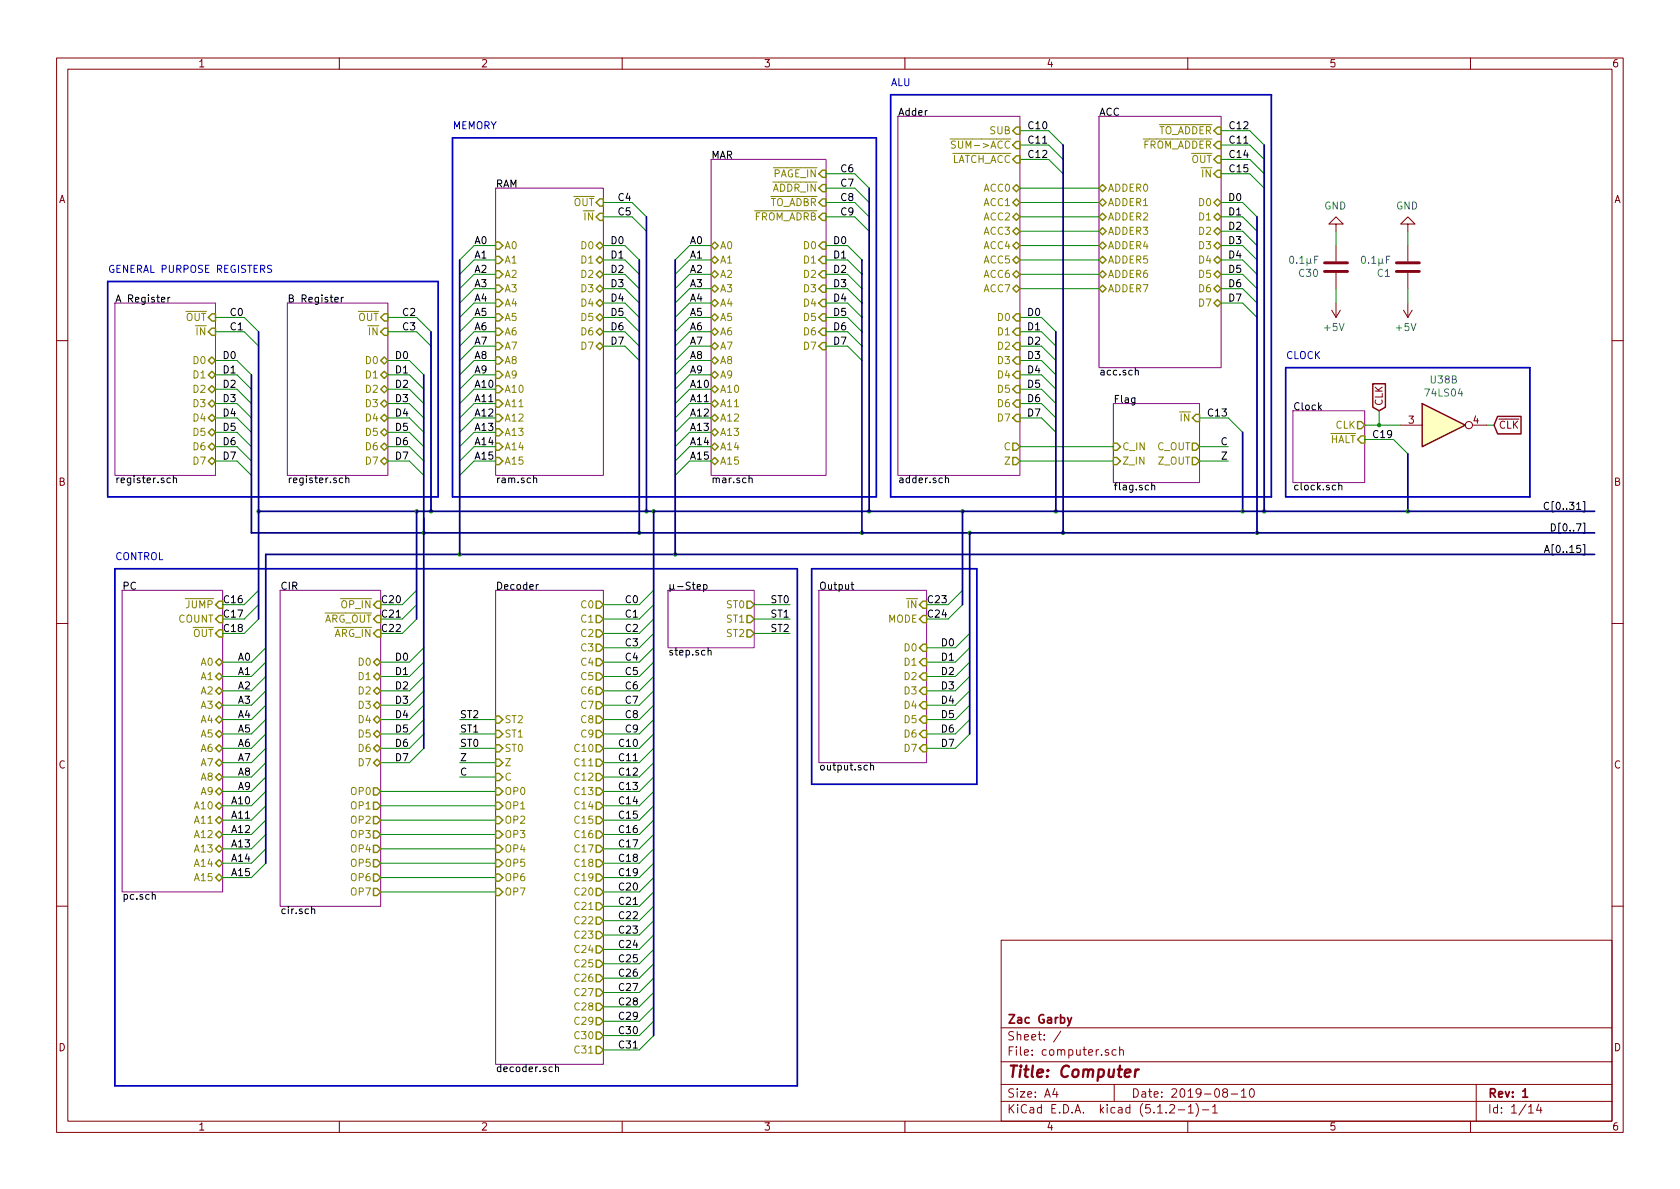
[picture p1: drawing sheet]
<svg xmlns="http://www.w3.org/2000/svg" width="297mm" height="210mm" viewBox="0 0 297 210" stroke-linecap="round" stroke-linejoin="round" font-family="sans-serif">
<g fill="none" stroke="#840000" stroke-width=".18">
<path d="M10 10.3h277v189.9h-277zM12 12.2h273v186.1h-273zM60 10.3v1.9M110 10.3v1.9M160 10.3v1.9M210 10.3v1.9M260 10.3v1.9M236.2 39.6h1.3l-1.3-1.3-1.3 1.3h1.3v1.3M248.9 39.6h1.3l-1.3-1.3-1.3 1.3h1.3v1.3M235.5 54.9l.7 1.2M236.2 43.4v2.8M236.2 48.3v2.7"/>
<path d="M236.2 53.6v2.5M237 54.9l-.8 1.2M248.2 54.9l.7 1.2M248.9 43.4v2.8M248.9 48.3v2.7M248.9 53.6v2.5M249.7 54.9l-.8 1.2M10 60.2h2M247.6 75.2h3.9M260.3 75.2h2.6M285 60.2h2M10 110.3h2"/>
<path d="M285 110.3h2M10 160.2h2M177 166.3h108v32h-108zM285 160.2h2M60 198.3v1.9M110 198.3v1.9M160 198.3v1.9M177 194.8h108M177 191.8h108M177 187.8h108M177 181.8h108M186.5 192.5l-.4 1h1"/>
<path d="M186.8 193v1M187.6 182.3l-1.3 2M196 185.7a.37 .37 0 0 0-.6 .1l.1 .2 .5 .2 .1 .1-.3 .3-.4-.1M197 191.8v3M197.3 185.7l-.4-.1-.3 .3 .1 .6 .2 .1 .4-.1M198 185.7a.37 .37 0 0 1 .6 .1v.8M198 185.1v1.5M206.8 195.5l.2-.2h.4l.2 .2 .1 .3-.1 .2-.8 .8h.9M208.3 196.3h1.2M210 198.3v1.9M210.1 195.8l.4-.5v1.5M210.1 196.8h.9"/>
<path d="M211.5 195.1a1.71 1.71 0 0 1 0 2.3M212.6 196.3h1.1M214.4 195.8l.4-.5v1.5M214.4 196.8h.8M216.5 193.2l-.3-.3 .1-.2a.48 .48 0 0 1 .6-.1l.1 .2-.1 .3-.6 .1a.48 .48 0 0 0 0 .7l.2 .1 .5-.1v-.4l-.2-.3M217.7 193.5h1.1M219.5 193l.4-.5v1.5M219.5 194h.8M221.1 192.6l.2-.1a.8 .8 0 0 1 .5 .8 .8 .8 0 0 1-.5 .7 1 1 0 0 1-.2-1.4zM260 198.3v1.9M261 191.8v6.5M270.3 195.8l.4-.5v1.5"/>
<path d="M270.3 196.8h.8M272.1 195.2l-.4 1.1h.9M272.4 195.8v1"/>
<circle cx="259.7" cy="75.2" r=".63"/>
</g>
<path d="M188.7 179.9l.4 1M189.5 179.9l-.5 1.4-.3 .1M269.2 193l.5-.5v1.5M269.2 194h.9" fill="none" stroke="#840000" stroke-width=".3"/>
<path d="M200.8 189.1l-.2 1.3M201.4 189.1a.55 .55 0 0 0-.7 .4" fill="none" stroke="#840000" stroke-width=".41"/>
<g fill="none" stroke="#840084" stroke-width=".18">
<path d="M87.6 33.3h19.1v50.8h-19.1zM125.7 28.2h20.3v55.9h-20.3zM158.7 20.6h21.6v63.5h-21.6zM194.3 20.6h21.6v44.4h-21.6zM20.3 53.6h17.8v30.5h-17.8zM50.8 53.6h17.8v30.5h-17.8zM196.8 71.4h15.3v13.9h-15.3zM228.6 72.6h12.7v12.7h-12.7zM21.6 104.4h17.8v53.3h-17.8zM49.5 104.4h17.8v55.9h-17.8zM87.6 104.4h19.1v83.8h-19.1zM118.1 104.4h15.2v10.1h-15.2z"/>
<path d="M144.8 104.4h19v30.5h-19z"/>
</g>
<g fill="none" stroke="#000" stroke-width=".18">
<path d="M29.7 52.6v.8M30 52.6l-.3 .2M59.2 53l.6-.1v-.3h-.4l-.2 .2 .1 .6h.5M60.4 52.6v.8M60.7 52.6l-.3 .2M200.7 65.6l.2-.1h.3l.1 .8M30.1 84.6l-.3-.1-.3 .3 .1 .5h.5M30.7 84.7l.1-.2 .3 .1 .1 .8M30.7 84.1v1.3M60.6 84.6l-.4-.1-.2 .3 .1 .5h.5M61.1 84.7l.2-.2 .3 .1 .1 .8M61.1 84.1v1.3"/>
<path d="M94.3 84.7l.2-.2 .3 .1 .1 .8M132.4 84.7l.2-.2 .3 .1 .1 .8M167.2 84.7l.1-.2 .3 .1 .1 .8M167.2 84.1v1.3M203.6 85.9l.2-.1h.3l.1 .8M203.6 85.4v1.2M236.7 85.9l.2-.1h.3l.1 .8M236.7 85.4v1.2M273.1 97.7l.4-1.3 .4 1.3M273.2 97.4h.6M273.8 88.9a.6 .6 0 0 0-.8 .5 .6 .6 0 0 0 .6 .7l.2-.1M274.3 92.6a.64 .64 0 0 1 .7 .7 .64 .64 0 0 1-.7 .6z"/>
<path d="M95.2 103.4l-.4 .2M124.4 103.4h.4l.2 .2-.1 .6h-.5M124.4 103.4v1.2M125.2 115.1l.2-.1 .3 .1v.7M150.5 103.4h.5M150.6 102.9v1.1l.4 .2M153.9 135.5l.2-.2 .3 .1 .1 .8M153.9 134.9v1.3M26.9 158.3l.2-.1h.3l.1 .8M55.1 160.9l.2-.2 .3 .1 .1 .8M98.2 188.8l.2-.1h.3l.1 .8M98.2 188.2v1.3"/>
</g>
<g fill="none" stroke="#848400" stroke-width=".25">
<path d="M106 35.2h.7v1.2h-.7l-.6-.6zM106 37.7h.7v1.3h-.7l-.6-.7zM145.4 30.1h.6v1.3h-.6l-.6-.7zM145.4 32.6h.6v1.3h-.6l-.6-.6zM145.4 37.7h.6v1.3h-.6l-.6-.7zM145.4 35.2h.6v1.2h-.6l-.6-.6zM179.1 33.3l.6-.7 .6 .7-.6 .6zM179.1 35.8l.6-.6 .6 .6-.6 .6zM179.1 38.3l.6-.6 .6 .6-.6 .7zM179.7 22.5h.6v1.2h-.6l-.6-.6zM179.7 25h.6v1.3h-.6l-.6-.7zM179.7 27.6h.6v1.2h-.6l-.6-.6z"/>
<path d="M194.3 33.3l.6-.7 .7 .7-.7 .6zM194.3 35.8l.6-.6 .7 .6-.7 .6zM194.3 38.3l.6-.6 .7 .6-.7 .7zM214.6 35.8l.7-.6 .6 .6-.6 .6zM214.6 38.3l.7-.6 .6 .6-.6 .7zM215.3 22.5h.6v1.2h-.6l-.7-.6zM215.3 27.6h.6v1.2h-.6l-.7-.6zM215.3 30.1h.6v1.3h-.6l-.7-.7zM215.3 25h.6v1.3h-.6l-.7-.7zM37.5 55.5h.6v1.3h-.6l-.7-.7zM37.5 58h.6v1.3h-.6l-.7-.6zM67.3 56.1l.6-.6h.7v1.3h-.7z"/>
<path d="M67.3 58.7l.6-.7h.7v1.3h-.7zM87.6 42.8h.7l.6 .6-.6 .7h-.7zM87.6 45.3h.7l.6 .7-.6 .6h-.7zM87.6 47.9h.7l.6 .6-.6 .6h-.7zM87.6 50.4h.7l.6 .6-.6 .7h-.7zM87.6 53h.7l.6 .6-.6 .6h-.7zM87.6 55.5h.7l.6 .6-.6 .7h-.7zM87.6 58h.7l.6 .7-.6 .6h-.7zM105.4 46l.6-.7 .7 .7-.7 .6zM105.4 48.5l.6-.6 .7 .6-.7 .6zM105.4 51l.6-.6 .7 .6-.7 .7zM105.4 53.6l.6-.6 .7 .6-.7 .6z"/>
<path d="M105.4 56.1l.6-.6 .7 .6-.7 .7zM105.4 58.7l.6-.7 .7 .7-.7 .6zM106 42.8l.7 .6-.7 .7-.6-.7zM125.7 43.4l.7-.6 .6 .6-.6 .7zM125.7 46l.7-.7 .6 .7-.6 .6zM125.7 48.5l.7-.6 .6 .6-.6 .6zM125.7 51l.7-.6 .6 .6-.6 .7zM125.7 53.6l.7-.6 .6 .6-.6 .6zM125.7 56.1l.7-.6 .6 .6-.6 .7zM125.7 58.7l.7-.7 .6 .7-.6 .6zM145.4 42.8h.6v1.3h-.6l-.6-.7zM145.4 45.3h.6v1.3h-.6l-.6-.6z"/>
<path d="M145.4 47.9h.6v1.2h-.6l-.6-.6zM145.4 50.4h.6v1.3h-.6l-.6-.7zM145.4 53h.6v1.2h-.6l-.6-.6zM145.4 55.5h.6v1.3h-.6l-.6-.7zM145.4 58h.6v1.3h-.6l-.6-.6zM179.1 40.9l.6-.6 .6 .6-.6 .6zM179.1 46l.6-.7 .6 .7-.6 .6zM179.1 48.5l.6-.6 .6 .6-.6 .6zM179.1 51l.6-.6 .6 .6-.6 .7zM179.7 42.8l.6 .6-.6 .7-.6-.7zM179.7 55.5h.6v1.3h-.6l-.6-.7zM179.7 58h.6v1.3h-.6l-.6-.6z"/>
<path d="M194.3 40.9l.6-.6 .7 .6-.7 .6zM194.3 46l.6-.7 .7 .7-.7 .6zM194.3 48.5l.6-.6 .7 .6-.7 .6zM194.3 51l.6-.6 .7 .6-.7 .7zM194.9 42.8l.7 .6-.7 .7-.6-.7zM214.6 40.9l.7-.6 .6 .6-.6 .6zM214.6 46l.7-.7 .6 .7-.6 .6zM214.6 48.5l.7-.6 .6 .6-.6 .6zM214.6 51l.7-.6 .6 .6-.6 .7zM214.6 53.6l.7-.6 .6 .6-.6 .6zM215.3 42.8l.6 .6-.6 .7-.7-.7zM36.8 66.3l.7-.6 .6 .6-.6 .6z"/>
<path d="M36.8 68.8l.7-.6 .6 .6-.6 .7zM36.8 71.4l.7-.7 .6 .7-.6 .6zM36.8 73.9l.7-.6 .6 .6-.6 .6zM36.8 76.4l.7-.6 .6 .6-.6 .7zM36.8 79l.7-.6 .6 .6-.6 .6zM37.5 63.1l.6 .6-.6 .7-.7-.7zM67.3 66.3l.6-.6 .7 .6-.7 .6zM67.3 68.8l.6-.6 .7 .6-.7 .7zM67.3 71.4l.6-.7 .7 .7-.7 .6zM67.3 73.9l.6-.6 .7 .6-.7 .6zM67.3 76.4l.6-.6 .7 .6-.7 .7zM67.3 79l.6-.6 .7 .6-.7 .6z"/>
<path d="M67.9 63.1l.7 .6-.7 .7-.6-.7zM87.6 60.6h.7l.6 .6-.6 .6h-.7zM87.6 63.1h.7l.6 .6-.6 .7h-.7zM87.6 65.7h.7l.6 .6-.6 .6h-.7zM87.6 68.2h.7l.6 .6-.6 .7h-.7zM87.6 70.7h.7l.6 .7-.6 .6h-.7zM87.6 73.3h.7l.6 .6-.6 .6h-.7zM87.6 75.8h.7l.6 .6-.6 .7h-.7zM87.6 78.4h.7l.6 .6-.6 .6h-.7zM105.4 61.2l.6-.6 .7 .6-.7 .6zM125.7 61.2l.7-.6 .6 .6-.6 .6zM125.7 66.3l.7-.6 .6 .6-.6 .6z"/>
<path d="M125.7 68.8l.7-.6 .6 .6-.6 .7zM125.7 71.4l.7-.7 .6 .7-.6 .6zM125.7 73.9l.7-.6 .6 .6-.6 .6zM125.7 76.4l.7-.6 .6 .6-.6 .7zM125.7 79l.7-.6 .6 .6-.6 .6zM126.4 63.1l.6 .6-.6 .7-.7-.7zM145.4 60.6h.6v1.2h-.6l-.6-.6zM179.1 78.4h.6l.6 .6-.6 .6h-.6zM179.7 60.6h.6v1.2h-.6l-.6-.6zM179.7 63.1h.6v1.3h-.6l-.6-.7zM179.7 65.7h.6v1.2h-.6l-.6-.6zM179.7 68.2h.6v1.3h-.6l-.6-.7z"/>
<path d="M179.7 70.7h.6v1.3h-.6l-.6-.6zM179.7 73.3h.6v1.2h-.6l-.6-.6zM196.8 78.4h.7l.6 .6-.6 .6h-.7zM210.8 78.4h.7l.6 .6-.6 .6h-.7zM211.5 73.3h.6v1.2h-.6l-.7-.6zM240 74.5h.7l.6 .7-.6 .6h-.7zM240.7 77.1h.6v1.3h-.6l-.7-.7zM36.8 81.5l.7-.6 .6 .6-.6 .7zM67.3 81.5l.6-.6 .7 .6-.7 .7zM87.6 80.9h.7l.6 .6-.6 .7h-.7zM125.7 81.5l.7-.6 .6 .6-.6 .7zM179.1 80.9h.6l.6 .6-.6 .7h-.6z"/>
<path d="M196.8 80.9h.7l.6 .6-.6 .7h-.7zM210.8 80.9h.7l.6 .6-.6 .7h-.7zM38.1 117.1l.6-.6 .7 .6-.7 .6zM38.1 119.6l.6-.6 .7 .6-.7 .7zM38.7 106.3h.7v1.3h-.7l-.6-.7zM38.7 108.8h.7v1.3h-.7l-.6-.6zM38.7 111.4h.7v1.2h-.7l-.6-.6zM66 117.1l.7-.6 .6 .6-.6 .6zM66 119.6l.7-.6 .6 .6-.6 .7zM66.7 106.3h.6v1.3h-.6l-.7-.7zM66.7 108.8h.6v1.3h-.6l-.7-.6zM66.7 111.4h.6v1.2h-.6l-.7-.6z"/>
<path d="M105.4 106.3h.6l.7 .6-.7 .7h-.6zM105.4 108.8h.6l.7 .7-.7 .6h-.6zM105.4 111.4h.6l.7 .6-.7 .6h-.6zM105.4 113.9h.6l.7 .6-.7 .7h-.6zM105.4 116.5h.6l.7 .6-.7 .6h-.6zM105.4 119h.6l.7 .6-.7 .7h-.6zM132.1 106.3h.6l.6 .6-.6 .7h-.6zM132.1 108.8h.6l.6 .7-.6 .6h-.6zM132.1 111.4h.6l.6 .6-.6 .6h-.6zM163.2 106.3h.6v1.3h-.6l-.6-.7zM163.2 108.8h.6v1.3h-.6l-.6-.6zM163.2 113.9h.6v1.3h-.6l-.6-.7z"/>
<path d="M163.2 116.5h.6v1.2h-.6l-.6-.6zM163.2 119h.6v1.3h-.6l-.6-.7zM38.1 122.2l.6-.7 .7 .7-.7 .6zM38.1 124.7l.6-.6 .7 .6-.7 .6zM38.1 127.2l.6-.6 .7 .6-.7 .7zM38.1 129.8l.6-.6 .7 .6-.7 .6zM38.1 134.9l.6-.7 .7 .7-.7 .6zM38.1 137.4l.6-.6 .7 .6-.7 .6zM38.1 139.9l.6-.6 .7 .6-.7 .7zM38.7 131.7l.7 .6-.7 .7-.6-.7zM66 124.7l.7-.6 .6 .6-.6 .6zM66 127.2l.7-.6 .6 .6-.6 .7z"/>
<path d="M66 129.8l.7-.6 .6 .6-.6 .6zM66 134.9l.7-.7 .6 .7-.6 .6zM66 139.3h.7l.6 .6-.6 .7h-.7zM66.7 121.5l.6 .7-.6 .6-.7-.6zM66.7 131.7l.6 .6-.6 .7-.7-.7zM87.6 139.3h.7l.6 .6-.6 .7h-.7zM87.6 136.8h.7l.6 .6-.6 .6h-.7zM87.6 134.2h.7l.6 .7-.6 .6h-.7zM87.6 131.7h.7l.6 .6-.6 .7h-.7zM87.6 129.2h.7l.6 .6-.6 .6h-.7zM87.6 126.6h.7l.6 .6-.6 .7h-.7zM105.4 121.5h.6l.7 .7-.7 .6h-.6z"/>
<path d="M105.4 124.1h.6l.7 .6-.7 .6h-.6zM105.4 126.6h.6l.7 .6-.7 .7h-.6zM105.4 129.2h.6l.7 .6-.7 .6h-.6zM105.4 131.7h.6l.7 .6-.7 .7h-.6zM105.4 134.2h.6l.7 .7-.7 .6h-.6zM105.4 136.8h.6l.7 .6-.7 .6h-.6zM105.4 139.3h.6l.7 .6-.7 .7h-.6zM163.2 121.5h.6v1.3h-.6l-.6-.6zM163.2 124.1h.6v1.2h-.6l-.6-.6zM163.2 126.6h.6v1.3h-.6l-.6-.7zM163.2 129.2h.6v1.2h-.6l-.6-.6zM163.2 131.7h.6v1.3h-.6l-.6-.7z"/>
<path d="M38.1 145l.6-.6 .7 .6-.7 .7zM38.1 147.6l.6-.7 .7 .7-.7 .6zM38.1 152.6l.6-.6 .7 .6-.7 .7zM38.1 155.2l.6-.6 .7 .6-.7 .6zM38.7 141.9l.7 .6-.7 .6-.6-.6zM38.7 149.5l.7 .6-.7 .6-.6-.6zM66 141.9h.7l.6 .6-.6 .6h-.7zM66 144.4h.7l.6 .6-.6 .7h-.7zM66 146.9h.7l.6 .7-.6 .6h-.7zM66 149.5h.7l.6 .6-.6 .6h-.7zM66 152h.7l.6 .6-.6 .7h-.7zM66 154.6h.7l.6 .6-.6 .6h-.7z"/>
<path d="M66 157.1h.7l.6 .6-.6 .7h-.7zM87.6 141.9h.7l.6 .6-.6 .6h-.7zM87.6 144.4h.7l.6 .6-.6 .7h-.7zM87.6 146.9h.7l.6 .7-.6 .6h-.7zM87.6 149.5h.7l.6 .6-.6 .6h-.7zM87.6 152h.7l.6 .6-.6 .7h-.7zM87.6 154.6h.7l.6 .6-.6 .6h-.7zM87.6 157.1h.7l.6 .6-.6 .7h-.7zM105.4 141.9h.6l.7 .6-.7 .6h-.6zM105.4 144.4h.6l.7 .6-.7 .7h-.6zM105.4 146.9h.6l.7 .7-.7 .6h-.6zM105.4 149.5h.6l.7 .6-.7 .6h-.6z"/>
<path d="M105.4 152h.6l.7 .6-.7 .7h-.6zM105.4 154.6h.6l.7 .6-.7 .6h-.6zM105.4 157.1h.6l.7 .6-.7 .7h-.6zM105.4 159.6h.6l.7 .7-.7 .6h-.6zM105.4 162.2h.6l.7 .6-.7 .6h-.6zM105.4 164.7h.6l.7 .6-.7 .7h-.6zM105.4 167.3h.6l.7 .6-.7 .6h-.6zM105.4 169.8h.6l.7 .6-.7 .7h-.6zM105.4 172.3h.6l.7 .7-.7 .6h-.6zM105.4 174.9h.6l.7 .6-.7 .6h-.6zM105.4 177.4h.6l.7 .6-.7 .7h-.6zM105.4 180h.6l.7 .6-.7 .6h-.6z"/>
<path d="M105.4 182.5h.6l.7 .6-.7 .7h-.6zM105.4 185h.6l.7 .7-.7 .6h-.6z"/>
</g>
<g fill="none" stroke="#008400" stroke-width=".18">
<path d="M106.7 35.8h5.1l2.5 2.5M106.7 38.3h5.1l2.5 2.6M146 35.8h5.1l2.6 2.5M146 38.3h5.1l2.6 2.6M146 30.7h5.1l2.6 2.6M146 33.3h5.1l2.6 2.5M180.3 35.8h14M180.3 38.3h14M180.3 33.3h14M180.3 23.1h5.1l2.6 2.5M180.3 25.6h5.1l2.6 2.6M180.3 28.2h5.1l2.6 2.5"/>
<path d="M215.9 35.8h3.8l2.5 2.5M215.9 38.3h3.8l2.5 2.6M215.9 30.7h5.1l2.5 2.6M215.9 23.1h5.1l2.5 2.5M215.9 25.6h5.1l2.5 2.6M215.9 28.2h5.1l2.5 2.5M38.1 56.1h5.1l2.5 2.6M38.1 58.7h5.1l2.5 2.5M68.6 56.1h5.1l2.5 2.6M68.6 58.7h5.1l2.5 2.5M87.6 56.1h-3.8l-2.5 2.6M87.6 58.7h-3.8l-2.5 2.5"/>
<path d="M87.6 43.4h-3.8l-2.5 2.6M87.6 46h-3.8l-2.5 2.5M87.6 48.5h-3.8l-2.5 2.5M87.6 51h-3.8l-2.5 2.6M87.6 53.6h-3.8l-2.5 2.5M106.7 56.1h3.8l2.5 2.6M106.7 58.7h3.8l2.5 2.5M106.7 43.4h3.8l2.5 2.6M106.7 46h3.8l2.5 2.5M106.7 48.5h3.8l2.5 2.5M106.7 51h3.8l2.5 2.6M106.7 53.6h3.8l2.5 2.5"/>
<path d="M125.7 56.1h-3.8l-2.5 2.6M125.7 58.7h-3.8l-2.5 2.5M125.7 43.4h-3.8l-2.5 2.6M125.7 46h-3.8l-2.5 2.5M125.7 48.5h-3.8l-2.5 2.5M125.7 51h-3.8l-2.5 2.6M125.7 53.6h-3.8l-2.5 2.5M146 56.1h3.9l2.5 2.6M146 58.7h3.9l2.5 2.5M146 43.4h3.9l2.5 2.6M146 46h3.9l2.5 2.5M146 48.5h3.9l2.5 2.5"/>
<path d="M146 51h3.9l2.5 2.6M146 53.6h3.9l2.5 2.5M180.3 56.1h3.8l2.6 2.6M180.3 58.7h3.8l2.6 2.5M180.3 43.4h14M180.3 46h14M180.3 48.5h14M180.3 51h14M180.3 40.9h14M215.9 43.4h3.8l2.5 2.6M215.9 46h3.8l2.5 2.5M215.9 48.5h3.8l2.5 2.5"/>
<path d="M215.9 51h3.8l2.5 2.6M215.9 53.6h3.8l2.5 2.5M215.9 40.9h3.8l2.5 2.5M236.2 40.9v2.5M236.2 51v2.6M248.9 40.9v2.5M248.9 51v2.6M38.1 63.7h3.8l2.5 2.6M38.1 66.3h3.8l2.5 2.5M38.1 68.8h3.8l2.5 2.6M38.1 71.4h3.8l2.5 2.5M38.1 73.9h3.8l2.5 2.5"/>
<path d="M38.1 76.4h3.8l2.5 2.6M38.1 79h3.8l2.5 2.5M68.6 63.7h3.8l2.5 2.6M68.6 66.3h3.8l2.5 2.5M68.6 68.8h3.8l2.5 2.6M68.6 71.4h3.8l2.5 2.5M68.6 73.9h3.8l2.5 2.5M68.6 76.4h3.8l2.5 2.6M68.6 79h3.8l2.5 2.5M87.6 63.7h-3.8l-2.5 2.6M87.6 66.3h-3.8l-2.5 2.5M87.6 68.8h-3.8l-2.5 2.6"/>
<path d="M87.6 71.4h-3.8l-2.5 2.5M87.6 73.9h-3.8l-2.5 2.5M87.6 76.4h-3.8l-2.5 2.6M87.6 79h-3.8l-2.5 2.5M87.6 61.2h-3.8l-2.5 2.5M106.7 61.2h3.8l2.5 2.5M125.7 63.7h-3.8l-2.5 2.6M125.7 66.3h-3.8l-2.5 2.5M125.7 68.8h-3.8l-2.5 2.6M125.7 71.4h-3.8l-2.5 2.5M125.7 73.9h-3.8l-2.5 2.5M125.7 76.4h-3.8l-2.5 2.6"/>
<path d="M125.7 79h-3.8l-2.5 2.5M125.7 61.2h-3.8l-2.5 2.5M146 61.2h3.9l2.5 2.5M180.3 63.7h3.8l2.6 2.6M180.3 66.3h3.8l2.6 2.5M180.3 68.8h3.8l2.6 2.6M180.3 71.4h3.8l2.6 2.5M180.3 73.9h3.8l2.6 2.5M180.3 79h16.5M180.3 61.2h3.8l2.6 2.5M212.1 73.9h5.1l2.5 2.5M212.1 79h5.1"/>
<path d="M241.3 75.2h6.3M241.3 77.7h5.1l2.5 2.6M243.8 72.6v2.6M262.9 75.2h1.3M38.1 81.5h3.8l2.5 2.6M68.6 81.5h3.8l2.5 2.6M87.6 81.5h-3.8l-2.5 2.6M125.7 81.5h-3.8l-2.5 2.6M180.3 81.5h16.5M212.1 81.5h5.1M45.7 104.4l-2.5 2.5h-3.8M45.7 106.9l-2.5 2.6h-3.8"/>
<path d="M45.7 109.5l-2.5 2.5h-3.8M47 117.1l-2.6 2.5h-5M47 119.6l-2.6 2.6h-5M47 114.5l-2.6 2.6h-5M73.7 104.4l-2.6 2.5h-3.8M73.7 106.9l-2.6 2.6h-3.8M73.7 109.5l-2.6 2.5h-3.8M74.9 114.5l-2.5 2.6h-5.1M74.9 119.6l-2.5 2.6h-5.1M74.9 117.1l-2.5 2.5h-5.1M115.6 114.5l-2.6 2.6h-6.3M115.6 117.1l-2.6 2.5h-6.3"/>
<path d="M115.6 119.6l-2.6 2.6h-6.3M115.6 109.5l-2.6 2.5h-6.3M115.6 106.9l-2.6 2.6h-6.3M115.6 104.4l-2.6 2.5h-6.3M115.6 112l-2.6 2.5h-6.3M133.3 112h6.4M133.3 109.5h6.4M133.3 106.9h6.4M170.2 106.9l-2.6 2.6h-3.8M170.2 104.4l-2.6 2.5h-3.8M171.4 114.5l-2.5 2.6h-5.1M171.4 117.1l-2.5 2.5h-5.1"/>
<path d="M171.4 119.6l-2.5 2.6h-5.1M171.4 112l-2.5 2.5h-5.1M47 122.2l-2.6 2.5h-5M47 124.7l-2.6 2.5h-5M47 127.2l-2.6 2.6h-5M47 129.8l-2.6 2.5h-5M47 132.3l-2.6 2.6h-5M47 134.9l-2.6 2.5h-5M47 137.4l-2.6 2.5h-5M47 139.9l-2.6 2.6h-5M67.3 139.9h20.3M74.9 122.2l-2.5 2.5h-5.1"/>
<path d="M74.9 124.7l-2.5 2.5h-5.1M74.9 127.2l-2.5 2.6h-5.1M74.9 129.8l-2.5 2.5h-5.1M74.9 132.3l-2.5 2.6h-5.1M81.3 127.2h6.3M81.3 129.8h6.3M81.3 132.3h6.3M81.3 134.9h6.3M81.3 137.4h6.3M115.6 122.2l-2.6 2.5h-6.3M115.6 124.7l-2.6 2.5h-6.3M115.6 127.2l-2.6 2.6h-6.3"/>
<path d="M115.6 129.8l-2.6 2.5h-6.3M115.6 132.3l-2.6 2.6h-6.3M115.6 134.9l-2.6 2.5h-6.3M115.6 137.4l-2.6 2.5h-6.3M115.6 139.9l-2.6 2.6h-6.3M171.4 122.2l-2.5 2.5h-5.1M171.4 124.7l-2.5 2.5h-5.1M171.4 127.2l-2.5 2.6h-5.1M171.4 129.8l-2.5 2.5h-5.1M47 142.5l-2.6 2.5h-5M47 145l-2.6 2.6h-5M47 147.6l-2.6 2.5h-5"/>
<path d="M47 150.1l-2.6 2.5h-5M47 152.6l-2.6 2.6h-5M67.3 142.5h20.3M67.3 145h20.3M67.3 147.6h20.3M67.3 150.1h20.3M67.3 152.6h20.3M67.3 155.2h20.3M67.3 157.7h20.3M115.6 142.5l-2.6 2.5h-6.3M115.6 145l-2.6 2.6h-6.3M115.6 147.6l-2.6 2.5h-6.3"/>
<path d="M115.6 150.1l-2.6 2.5h-6.3M115.6 152.6l-2.6 2.6h-6.3M115.6 155.2l-2.6 2.5h-6.3M115.6 157.7l-2.6 2.6h-6.3M115.6 160.3l-2.6 2.5h-6.3M115.6 162.8l-2.6 2.5h-6.3M115.6 165.3l-2.6 2.6h-6.3M115.6 167.9l-2.6 2.5h-6.3M115.6 170.4l-2.6 2.6h-6.3M115.6 173l-2.6 2.5h-6.3M115.6 175.5l-2.6 2.5h-6.3M115.6 178l-2.6 2.6h-6.3"/>
<path d="M115.6 180.6l-2.6 2.5h-6.3M115.6 183.1l-2.6 2.6h-6.3"/>
</g>
<g fill="none" stroke="#000084" stroke-width=".3">
<path d="M114.3 38.3v52.1M153.7 33.3v57.1M188 25.6v68.6M222.2 38.3v55.9M223.5 25.6v64.8M45.7 58.7v50.8M76.2 58.7v31.7M81.3 46v52M113 46v48.2M119.4 46v52M152.4 46v48.2M186.7 58.7v31.7"/>
<path d="M44.4 66.3v27.9h237.5M74.9 66.3v66M219.7 76.4v14M45.7 90.4h236.2M73.7 90.4v19.1M115.6 90.4v92.7M170.2 90.4v16.5M171.4 94.2v35.6M248.9 80.3v10.1M281.9 98h-234.9v54.6"/>
</g>
<g fill="#008400" stroke="#008400" stroke-width=".25">
<circle cx="113" cy="94.2" r=".25"/>
<circle cx="114.3" cy="90.4" r=".25"/>
<circle cx="76.2" cy="90.4" r=".25"/>
<circle cx="74.9" cy="94.2" r=".25"/>
<circle cx="119.4" cy="98" r=".25"/>
<circle cx="152.4" cy="94.2" r=".25"/>
<circle cx="153.7" cy="90.4" r=".25"/>
<circle cx="81.3" cy="98" r=".25"/>
<circle cx="45.7" cy="90.4" r=".25"/>
<circle cx="186.7" cy="90.4" r=".25"/>
<circle cx="188" cy="94.2" r=".25"/>
<circle cx="222.2" cy="94.2" r=".25"/>
<circle cx="223.5" cy="90.4" r=".25"/>
<circle cx="219.7" cy="90.4" r=".25"/>
<circle cx="73.7" cy="90.4" r=".25"/>
<circle cx="115.6" cy="90.4" r=".25"/>
<circle cx="243.8" cy="75.2" r=".25"/>
<circle cx="248.9" cy="90.4" r=".25"/>
<circle cx="170.2" cy="90.4" r=".25"/>
<circle cx="171.4" cy="94.2" r=".25"/>
</g>
<path d="M157.5 16.8h67.3v71.1h-67.3zM80 24.4h74.9v63.5h-74.9zM19 49.8h58.5v38.1h-58.5zM227.3 65h43.2v22.9h-43.2zM20.3 100.6h120.7v91.4h-120.7zM143.5 100.6h29.2v38.1h-29.2z" fill="none" stroke="#0000c2" stroke-width=".3"/>
<path d="M48 47l-.5-.1-.2 .1v.4l.6 .2 .1 .3-.2 .3-.5-.1" fill="none" stroke="#0000c2" stroke-width=".18"/>
<path d="M168 24.6h1.2M168.9 25l-.4-.1-.2 .2-.1 .2 .1 .2 .5 .2 .1 .3-.2 .2h-.5" fill="none" stroke="#848400" stroke-width=".18"/>
<path d="M234.2 46.5h4.1M234.2 48h4.1M246.9 46.5h4.1M246.9 48h4.1" fill="none" stroke="#840000" stroke-width=".51"/>
<path d="M242.7 67.9h2.3v4.1l-1.2 .6-1.1-.6zM251.5 71.4l7.6 3.8-7.6 3.8zM264.8 73.6h4.1v3.1h-4.1l-.6-1.5z" fill="none" stroke="#840000" stroke-width=".25"/>
<path d="M251.5 71.4l7.6 3.8-7.6 3.8z" fill="#ffffc2" stroke="#ffffc2" stroke-width=".18"/>
<text font-size="2.8" fill="#840000" x="178" y="190.5">Title: Computer</text>
<g font-size="2.1" fill="#840000">
<text x="178" y="184">Sheet: /</text>
<text x="178" y="181">Zac Garby</text>
<text x="178" y="186.7">File: computer.sch</text>
<text x="178" y="196.9">KiCad E.D.A. kicad (5.1.2-1)-1</text>
<text x="178" y="194.1">Size: A4</text>
<text x="200" y="194.1">Date: 2019-08-10</text>
<text x="263" y="194.1">Rev: 1</text>
<text x="263" y="196.9">Id: 1/14</text>
</g>
<g font-size="1.8" fill="#840000">
<text x="35" y="11.9">1</text>
<text x="85" y="11.9">2</text>
<text x="135" y="11.9">3</text>
<text x="185" y="11.9">4</text>
<text x="235" y="11.9">5</text>
<text x="285" y="11.9">6</text>
<text x="10.4" y="35.9">A</text>
<text x="285.4" y="35.9">A</text>
<text x="244.5" y="71.9" transform="rotate(-90 244.5 71.9)">CLK</text>
<text x="249.1" y="74.9">3</text>
<text x="260.5" y="74.9">4</text>
<text x="264.9" y="75.8">CLK</text>
<text x="10.4" y="85.9">B</text>
<text x="285.4" y="85.9">B</text>
<text x="10.4" y="135.9">C</text>
<text x="285.4" y="135.9">C</text>
<text x="10.4" y="185.9">D</text>
<text x="285.4" y="185.9">D</text>
<text x="35" y="199.9">1</text>
<text x="85" y="199.9">2</text>
<text x="135" y="199.9">3</text>
<text x="185" y="199.9">4</text>
<text x="235" y="199.9">5</text>
<text x="285" y="199.9">6</text>
</g>
<g font-size="1.8" fill="#0000c2">
<text x="157.5" y="15.2">ALU</text>
<text x="80" y="22.9">MEMORY</text>
<text x="19" y="48.3">GENERAL PURPOSE REGISTERS</text>
<text x="227.3" y="63.5">CLOCK</text>
<text x="20.3" y="99.1">CONTROL</text>
</g>
<g font-size="1.8">
<text x="158.7" y="20.5">Adder</text>
<text x="182.2" y="22.9">C10</text>
<text x="194.3" y="20.5">ACC</text>
<text x="217.7" y="22.9">C12</text>
<text x="125.7" y="28.1">MAR</text>
<text x="182.2" y="25.4">C11</text>
<text x="182.2" y="27.9">C12</text>
<text x="217.7" y="27.9">C14</text>
<text x="217.7" y="25.4">C11</text>
<text x="87.6" y="33.2">RAM</text>
<text x="109.5" y="35.6">C4</text>
<text x="148.9" y="30.5">C6</text>
<text x="148.9" y="33">C7</text>
<text x="148.9" y="35.6">C8</text>
<text x="217.4" y="35.6">D0</text>
<text x="217.7" y="30.5">C15</text>
<text x="109.5" y="38.1">C5</text>
<text x="148.9" y="38.1">C9</text>
<text x="217.4" y="38.1">D1</text>
<text x="217.4" y="40.6">D2</text>
<text x="83.8" y="43.2">A0</text>
<text x="83.8" y="45.7">A1</text>
<text x="108.2" y="43.2">D0</text>
<text x="108.2" y="45.7">D1</text>
<text x="121.9" y="43.2">A0</text>
<text x="121.9" y="45.7">A1</text>
<text x="147.6" y="43.2">D0</text>
<text x="147.6" y="45.7">D1</text>
<text x="217.4" y="43.2">D3</text>
<text x="217.4" y="45.7">D4</text>
<text x="20.3" y="53.5">A Register</text>
<text x="50.8" y="53.5">B Register</text>
<text x="83.8" y="48.3">A2</text>
<text x="83.8" y="50.8">A3</text>
<text x="83.8" y="53.3">A4</text>
<text x="108.2" y="48.3">D2</text>
<text x="108.2" y="50.8">D3</text>
<text x="108.2" y="53.3">D4</text>
<text x="121.9" y="48.3">A2</text>
<text x="121.9" y="50.8">A3</text>
<text x="121.9" y="53.3">A4</text>
<text x="147.6" y="48.3">D2</text>
<text x="147.6" y="50.8">D3</text>
<text x="147.6" y="53.3">D4</text>
<text x="217.4" y="48.3">D5</text>
<text x="217.4" y="50.8">D6</text>
<text x="217.4" y="53.3">D7</text>
<text x="40.9" y="55.9">C0</text>
<text x="40.9" y="58.4">C1</text>
<text x="71.4" y="55.9">C2</text>
<text x="71.4" y="58.4">C3</text>
<text x="83.8" y="55.9">A5</text>
<text x="83.8" y="58.4">A6</text>
<text x="108.2" y="55.9">D5</text>
<text x="108.2" y="58.4">D6</text>
<text x="121.9" y="55.9">A5</text>
<text x="121.9" y="58.4">A6</text>
<text x="147.6" y="55.9">D5</text>
<text x="147.6" y="58.4">D6</text>
<text x="181.9" y="55.9">D0</text>
<text x="181.9" y="58.4">D1</text>
<text x="39.6" y="63.5">D0</text>
<text x="70.1" y="63.5">D0</text>
<text x="83.8" y="61">A7</text>
<text x="83.8" y="63.5">A8</text>
<text x="108.2" y="61">D7</text>
<text x="121.9" y="61">A7</text>
<text x="121.9" y="63.5">A8</text>
<text x="147.6" y="61">D7</text>
<text x="181.9" y="61">D2</text>
<text x="181.9" y="63.5">D3</text>
<text x="39.6" y="66">D1</text>
<text x="39.6" y="68.6">D2</text>
<text x="39.6" y="71.1">D3</text>
<text x="70.1" y="66">D1</text>
<text x="70.1" y="68.6">D2</text>
<text x="70.1" y="71.1">D3</text>
<text x="83.8" y="66">A9</text>
<text x="83.8" y="68.6">A10</text>
<text x="83.8" y="71.1">A11</text>
<text x="121.9" y="66">A9</text>
<text x="121.9" y="68.6">A10</text>
<text x="121.9" y="71.1">A11</text>
<text x="181.9" y="66">D4</text>
<text x="181.9" y="68.6">D5</text>
<text x="181.9" y="71.1">D6</text>
<text x="194.3" y="66.4">acc.sch</text>
<text x="196.8" y="71.3">Flag</text>
<text x="39.6" y="73.7">D4</text>
<text x="39.6" y="76.2">D5</text>
<text x="70.1" y="73.7">D4</text>
<text x="70.1" y="76.2">D5</text>
<text x="83.8" y="73.7">A12</text>
<text x="83.8" y="76.2">A13</text>
<text x="121.9" y="73.7">A12</text>
<text x="121.9" y="76.2">A13</text>
<text x="181.9" y="73.7">D7</text>
<text x="213.9" y="73.7">C13</text>
<text x="228.6" y="72.5">Clock</text>
<text x="243.1" y="77.5">C19</text>
<text x="39.6" y="78.7">D6</text>
<text x="39.6" y="81.3">D7</text>
<text x="70.1" y="78.7">D6</text>
<text x="70.1" y="81.3">D7</text>
<text x="83.8" y="78.7">A14</text>
<text x="83.8" y="81.3">A15</text>
<text x="121.9" y="78.7">A14</text>
<text x="121.9" y="81.3">A15</text>
<text x="215.9" y="78.7">C</text>
<text x="216.1" y="81.3">Z</text>
<text x="20.3" y="85.4">register.sch</text>
<text x="50.8" y="85.4">register.sch</text>
<text x="87.6" y="85.4">ram.sch</text>
<text x="125.7" y="85.4">mar.sch</text>
<text x="158.7" y="85.4">adder.sch</text>
<text x="196.8" y="86.7">flag.sch</text>
<text x="228.6" y="86.7">clock.sch</text>
<text x="274.3" y="90.2">C[0..31]</text>
<text x="275.3" y="94">D[0..7]</text>
<text x="274.3" y="97.8">A[0..15]</text>
<text x="21.6" y="104.3">PC</text>
<text x="39.9" y="106.7">C16</text>
<text x="49.5" y="104.3">CIR</text>
<text x="67.9" y="106.7">C20</text>
<text x="87.6" y="104.3">Decoder</text>
<text x="110.8" y="106.7">C0</text>
<text x="118.1" y="104.3">µ-Step</text>
<text x="136.4" y="106.7">ST0</text>
<text x="144.8" y="104.3">Output</text>
<text x="164.4" y="106.7">C23</text>
<text x="39.9" y="109.2">C17</text>
<text x="39.9" y="111.8">C18</text>
<text x="67.9" y="109.2">C21</text>
<text x="67.9" y="111.8">C22</text>
<text x="110.8" y="109.2">C1</text>
<text x="110.8" y="111.8">C2</text>
<text x="136.4" y="109.2">ST1</text>
<text x="136.4" y="111.8">ST2</text>
<text x="164.4" y="109.2">C24</text>
<text x="42.2" y="119.4">A1</text>
<text x="42.2" y="116.8">A0</text>
<text x="70.1" y="116.8">D0</text>
<text x="70.1" y="119.4">D1</text>
<text x="110.8" y="114.3">C3</text>
<text x="110.8" y="116.8">C4</text>
<text x="110.8" y="119.4">C5</text>
<text x="118.1" y="115.9">step.sch</text>
<text x="166.6" y="114.3">D0</text>
<text x="166.6" y="116.8">D1</text>
<text x="166.6" y="119.4">D2</text>
<text x="42.2" y="124.5">A3</text>
<text x="42.2" y="121.9">A2</text>
<text x="70.1" y="121.9">D2</text>
<text x="70.1" y="124.5">D3</text>
<text x="110.8" y="121.9">C6</text>
<text x="110.8" y="124.5">C7</text>
<text x="166.6" y="121.9">D3</text>
<text x="166.6" y="124.5">D4</text>
<text x="42.2" y="129.5">A5</text>
<text x="42.2" y="127">A4</text>
<text x="70.1" y="127">D4</text>
<text x="70.1" y="129.5">D5</text>
<text x="81.3" y="129.5">ST1</text>
<text x="81.3" y="127">ST2</text>
<text x="110.8" y="127">C8</text>
<text x="110.8" y="129.5">C9</text>
<text x="166.6" y="127">D5</text>
<text x="166.6" y="129.5">D6</text>
<text x="42.2" y="137.2">A8</text>
<text x="42.2" y="134.6">A7</text>
<text x="42.2" y="132.1">A6</text>
<text x="70.1" y="132.1">D6</text>
<text x="70.1" y="134.6">D7</text>
<text x="81.3" y="134.6">Z</text>
<text x="81.3" y="137.2">C</text>
<text x="81.3" y="132.1">ST0</text>
<text x="109.8" y="132.1">C10</text>
<text x="109.8" y="134.6">C11</text>
<text x="109.8" y="137.2">C12</text>
<text x="144.8" y="136.2">output.sch</text>
<text x="166.6" y="132.1">D7</text>
<text x="41.2" y="142.2">A10</text>
<text x="42.2" y="139.7">A9</text>
<text x="109.8" y="139.7">C13</text>
<text x="109.8" y="142.2">C14</text>
<text x="41.2" y="149.9">A13</text>
<text x="41.2" y="147.3">A12</text>
<text x="41.2" y="144.8">A11</text>
<text x="109.8" y="144.8">C15</text>
<text x="109.8" y="147.3">C16</text>
<text x="109.8" y="149.9">C17</text>
<text x="41.2" y="154.9">A15</text>
<text x="41.2" y="152.4">A14</text>
<text x="109.8" y="152.4">C18</text>
<text x="109.8" y="154.9">C19</text>
<text x="21.6" y="159.1">pc.sch</text>
<text x="49.5" y="161.6">cir.sch</text>
<text x="109.8" y="157.5">C20</text>
<text x="109.8" y="160">C21</text>
<text x="109.8" y="162.6">C22</text>
<text x="109.8" y="165.1">C23</text>
<text x="109.8" y="167.6">C24</text>
<text x="109.8" y="170.2">C25</text>
<text x="109.8" y="172.7">C26</text>
<text x="109.8" y="175.3">C27</text>
<text x="109.8" y="177.8">C28</text>
<text x="109.8" y="180.3">C29</text>
<text x="109.8" y="182.9">C30</text>
<text x="109.8" y="185.4">C31</text>
<text x="87.6" y="189.6">decoder.sch</text>
</g>
<g font-size="1.8" fill="#848400">
<text x="175.1" y="23.7">SUB</text>
<text x="204.6" y="23.7">TO_ADDER</text>
<text x="168" y="28.8">LATCH_ACC</text>
<text x="169.4" y="26.3">SUM-&gt;ACC</text>
<text x="201.9" y="26.3">FROM_ADDER</text>
<text x="210.6" y="28.8">OUT</text>
<text x="136.7" y="33.9">ADDR_IN</text>
<text x="136.8" y="31.4">PAGE_IN</text>
<text x="174" y="33.9">ACC0</text>
<text x="195.8" y="33.9">ADDER0</text>
<text x="212.6" y="31.4">IN</text>
<text x="101.4" y="36.4">OUT</text>
<text x="103.4" y="39">IN</text>
<text x="133.2" y="39">FROM_ADRB</text>
<text x="136" y="36.4">TO_ADBR</text>
<text x="174" y="36.4">ACC1</text>
<text x="174" y="39">ACC2</text>
<text x="174" y="41.5">ACC3</text>
<text x="195.8" y="36.4">ADDER1</text>
<text x="195.8" y="39">ADDER2</text>
<text x="195.8" y="41.5">ADDER3</text>
<text x="212.1" y="36.4">D0</text>
<text x="212.1" y="39">D1</text>
<text x="212.1" y="41.5">D2</text>
<text x="89.2" y="44.1">A0</text>
<text x="89.2" y="46.6">A1</text>
<text x="102.9" y="44.1">D0</text>
<text x="102.9" y="46.6">D1</text>
<text x="127.3" y="44.1">A0</text>
<text x="127.3" y="46.6">A1</text>
<text x="142.3" y="44.1">D0</text>
<text x="142.3" y="46.6">D1</text>
<text x="174" y="44.1">ACC4</text>
<text x="174" y="46.6">ACC5</text>
<text x="195.8" y="44.1">ADDER4</text>
<text x="195.8" y="46.6">ADDER5</text>
<text x="212.1" y="44.1">D3</text>
<text x="212.1" y="46.6">D4</text>
<text x="89.2" y="49.1">A2</text>
<text x="89.2" y="51.7">A3</text>
<text x="102.9" y="49.1">D2</text>
<text x="102.9" y="51.7">D3</text>
<text x="127.3" y="49.1">A2</text>
<text x="127.3" y="51.7">A3</text>
<text x="142.3" y="49.1">D2</text>
<text x="142.3" y="51.7">D3</text>
<text x="174" y="49.1">ACC6</text>
<text x="174" y="51.7">ACC7</text>
<text x="195.8" y="49.1">ADDER6</text>
<text x="195.8" y="51.7">ADDER7</text>
<text x="212.1" y="49.1">D5</text>
<text x="212.1" y="51.7">D6</text>
<text x="32.8" y="56.8">OUT</text>
<text x="34.8" y="59.3">IN</text>
<text x="63.3" y="56.8">OUT</text>
<text x="65.3" y="59.3">IN</text>
<text x="89.2" y="54.2">A4</text>
<text x="89.2" y="56.8">A5</text>
<text x="89.2" y="59.3">A6</text>
<text x="102.9" y="54.2">D4</text>
<text x="102.9" y="56.8">D5</text>
<text x="102.9" y="59.3">D6</text>
<text x="127.3" y="54.2">A4</text>
<text x="127.3" y="56.8">A5</text>
<text x="127.3" y="59.3">A6</text>
<text x="142.3" y="54.2">D4</text>
<text x="142.3" y="56.8">D5</text>
<text x="142.3" y="59.3">D6</text>
<text x="176.6" y="56.8">D0</text>
<text x="176.6" y="59.3">D1</text>
<text x="212.1" y="54.2">D7</text>
<text x="34.3" y="64.4">D0</text>
<text x="64.8" y="64.4">D0</text>
<text x="89.2" y="61.8">A7</text>
<text x="89.2" y="64.4">A8</text>
<text x="102.9" y="61.8">D7</text>
<text x="127.3" y="61.8">A7</text>
<text x="127.3" y="64.4">A8</text>
<text x="142.3" y="61.8">D7</text>
<text x="176.6" y="61.8">D2</text>
<text x="176.6" y="64.4">D3</text>
<text x="34.3" y="66.9">D1</text>
<text x="34.3" y="69.5">D2</text>
<text x="64.8" y="66.9">D1</text>
<text x="64.8" y="69.5">D2</text>
<text x="89.2" y="66.9">A9</text>
<text x="89.2" y="69.5">A10</text>
<text x="127.3" y="66.9">A9</text>
<text x="127.3" y="69.5">A10</text>
<text x="176.6" y="66.9">D4</text>
<text x="176.6" y="69.5">D5</text>
<text x="34.3" y="72">D3</text>
<text x="34.3" y="74.5">D4</text>
<text x="34.3" y="77.1">D5</text>
<text x="64.8" y="72">D3</text>
<text x="64.8" y="74.5">D4</text>
<text x="64.8" y="77.1">D5</text>
<text x="89.2" y="72">A11</text>
<text x="89.2" y="74.5">A12</text>
<text x="89.2" y="77.1">A13</text>
<text x="127.3" y="72">A11</text>
<text x="127.3" y="74.5">A12</text>
<text x="127.3" y="77.1">A13</text>
<text x="176.6" y="72">D6</text>
<text x="176.6" y="74.5">D7</text>
<text x="208.8" y="74.5">IN</text>
<text x="236.1" y="75.8">CLK</text>
<text x="34.3" y="79.6">D6</text>
<text x="34.3" y="82.2">D7</text>
<text x="64.8" y="79.6">D6</text>
<text x="64.8" y="82.2">D7</text>
<text x="89.2" y="79.6">A14</text>
<text x="89.2" y="82.2">A15</text>
<text x="127.3" y="79.6">A14</text>
<text x="127.3" y="82.2">A15</text>
<text x="177.5" y="79.6">C</text>
<text x="177.7" y="82.2">Z</text>
<text x="198.4" y="82.2">Z_IN</text>
<text x="198.4" y="79.6">C_IN</text>
<text x="204.6" y="79.6">C_OUT</text>
<text x="204.8" y="82.2">Z_OUT</text>
<text x="235.1" y="78.4">HALT</text>
<text x="32.9" y="107.6">JUMP</text>
<text x="60.5" y="107.6">OP_IN</text>
<text x="102.9" y="107.6">C0</text>
<text x="128.6" y="107.6">ST0</text>
<text x="160.5" y="107.6">IN</text>
<text x="31.5" y="110.1">COUNT</text>
<text x="34.1" y="112.6">OUT</text>
<text x="57.1" y="110.1">ARG_OUT</text>
<text x="59.1" y="112.6">ARG_IN</text>
<text x="102.9" y="110.1">C1</text>
<text x="102.9" y="112.6">C2</text>
<text x="128.6" y="110.1">ST1</text>
<text x="128.6" y="112.6">ST2</text>
<text x="157" y="110.1">MODE</text>
<text x="35.6" y="117.7">A0</text>
<text x="63.5" y="117.7">D0</text>
<text x="102.9" y="115.2">C3</text>
<text x="102.9" y="117.7">C4</text>
<text x="160" y="115.2">D0</text>
<text x="160" y="117.7">D1</text>
<text x="35.6" y="120.3">A1</text>
<text x="35.6" y="122.8">A2</text>
<text x="35.6" y="125.3">A3</text>
<text x="63.5" y="120.3">D1</text>
<text x="63.5" y="122.8">D2</text>
<text x="63.5" y="125.3">D3</text>
<text x="102.9" y="120.3">C5</text>
<text x="102.9" y="122.8">C6</text>
<text x="102.9" y="125.3">C7</text>
<text x="160" y="120.3">D2</text>
<text x="160" y="122.8">D3</text>
<text x="160" y="125.3">D4</text>
<text x="35.6" y="127.9">A4</text>
<text x="35.6" y="130.4">A5</text>
<text x="63.5" y="127.9">D4</text>
<text x="63.5" y="130.4">D5</text>
<text x="89.2" y="130.4">ST1</text>
<text x="89.2" y="127.9">ST2</text>
<text x="102.9" y="127.9">C8</text>
<text x="102.9" y="130.4">C9</text>
<text x="160" y="127.9">D5</text>
<text x="160" y="130.4">D6</text>
<text x="35.6" y="133">A6</text>
<text x="35.6" y="135.5">A7</text>
<text x="63.5" y="133">D6</text>
<text x="63.5" y="135.5">D7</text>
<text x="89.2" y="135.5">Z</text>
<text x="89.2" y="133">ST0</text>
<text x="101.9" y="133">C10</text>
<text x="101.9" y="135.5">C11</text>
<text x="160" y="133">D7</text>
<text x="34.6" y="143.1">A10</text>
<text x="35.6" y="138">A8</text>
<text x="35.6" y="140.6">A9</text>
<text x="62.3" y="140.6">OP0</text>
<text x="62.3" y="143.1">OP1</text>
<text x="89.2" y="140.6">OP0</text>
<text x="89.2" y="143.1">OP1</text>
<text x="89.2" y="138">C</text>
<text x="101.9" y="138">C12</text>
<text x="101.9" y="140.6">C13</text>
<text x="101.9" y="143.1">C14</text>
<text x="34.6" y="145.7">A11</text>
<text x="34.6" y="148.2">A12</text>
<text x="62.3" y="145.7">OP2</text>
<text x="62.3" y="148.2">OP3</text>
<text x="89.2" y="145.7">OP2</text>
<text x="89.2" y="148.2">OP3</text>
<text x="101.9" y="145.7">C15</text>
<text x="101.9" y="148.2">C16</text>
<text x="34.6" y="150.7">A13</text>
<text x="34.6" y="153.3">A14</text>
<text x="34.6" y="155.8">A15</text>
<text x="62.3" y="150.7">OP4</text>
<text x="62.3" y="153.3">OP5</text>
<text x="62.3" y="155.8">OP6</text>
<text x="89.2" y="150.7">OP4</text>
<text x="89.2" y="153.3">OP5</text>
<text x="89.2" y="155.8">OP6</text>
<text x="101.9" y="150.7">C17</text>
<text x="101.9" y="153.3">C18</text>
<text x="101.9" y="155.8">C19</text>
<text x="62.3" y="158.4">OP7</text>
<text x="89.2" y="158.4">OP7</text>
<text x="101.9" y="158.4">C20</text>
<text x="101.9" y="160.9">C21</text>
<text x="101.9" y="163.4">C22</text>
<text x="101.9" y="166">C23</text>
<text x="101.9" y="168.5">C24</text>
<text x="101.9" y="171.1">C25</text>
<text x="101.9" y="173.6">C26</text>
<text x="101.9" y="176.1">C27</text>
<text x="101.9" y="178.7">C28</text>
<text x="101.9" y="181.2">C29</text>
<text x="101.9" y="183.8">C30</text>
<text x="101.9" y="186.3">C31</text>
</g>
<g font-size="1.8" fill="#008484">
<text x="234.1" y="37.1">GND</text>
<text x="246.8" y="37.1">GND</text>
<text x="228.2" y="46.7">0.1µF</text>
<text x="240.9" y="46.7">0.1µF</text>
<text x="229.7" y="49">C30</text>
<text x="243.6" y="49">C1</text>
<text x="234.2" y="58.5">+5V</text>
<text x="246.9" y="58.5">+5V</text>
<text x="252.2" y="70.1">74LS04</text>
<text x="253" y="67.8">U38B</text>
</g>
</svg>
